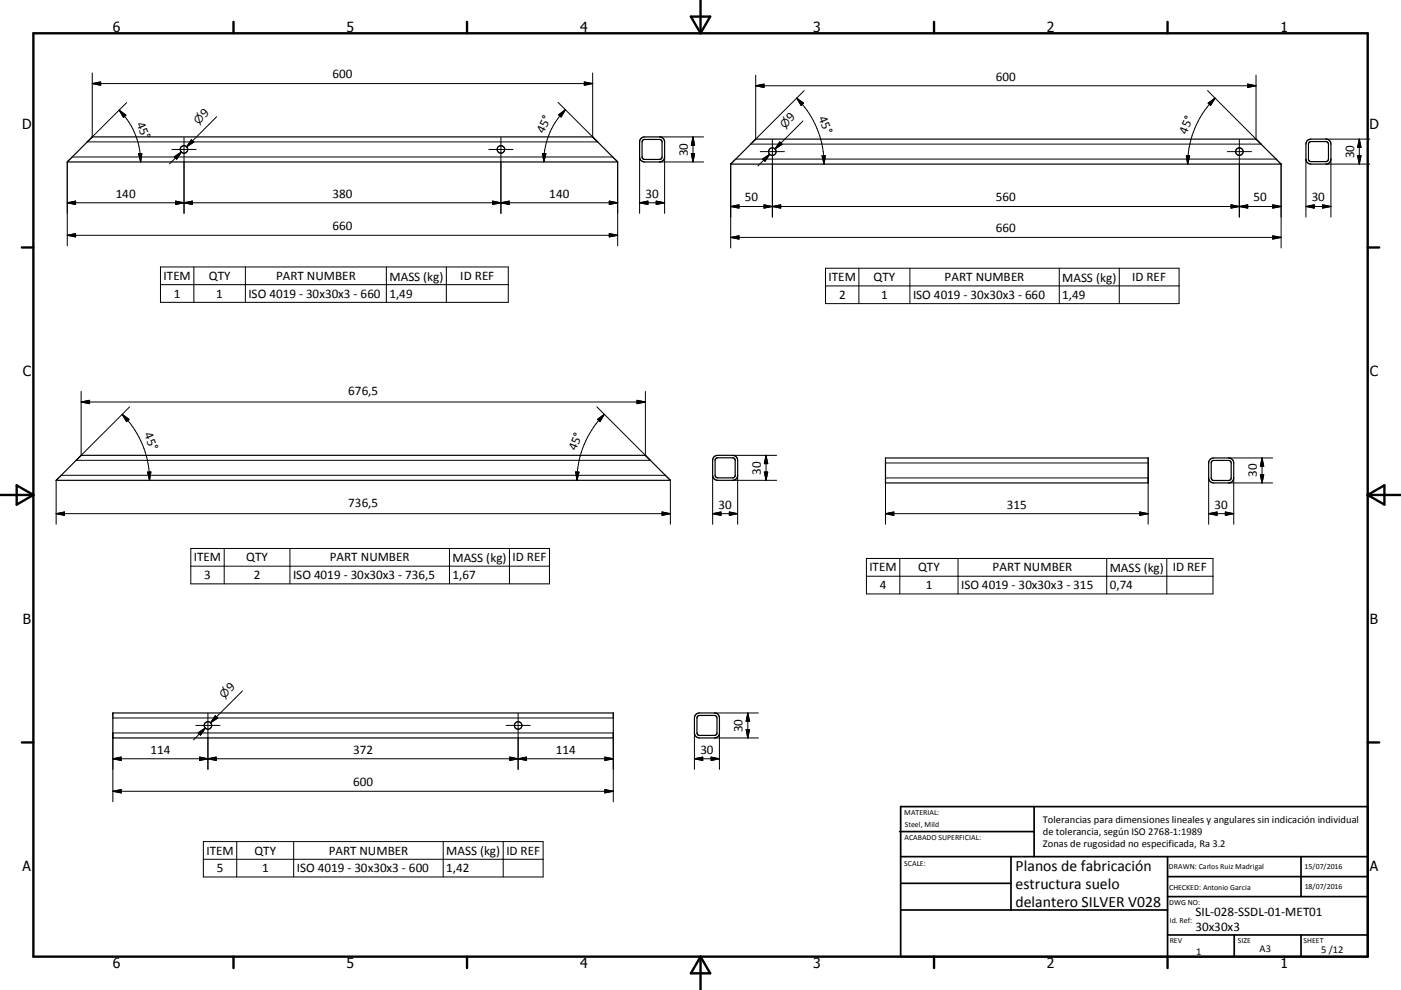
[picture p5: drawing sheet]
<svg xmlns="http://www.w3.org/2000/svg" width="420mm" height="297mm" viewBox="0 0 420 297" stroke-linecap="round" stroke-linejoin="round" font-family="sans-serif">
<g fill="none" stroke="#000" stroke-width=".36">
<path d="M20.2 48.6h.1M27.6 41.1l-7.4 7.5M27.7 41.1h150M27.7 41.1h-.1M177.7 41.1l7.5 7.5h-165M177.7 41.1h.1M192.2 41.5l1.1-.4h4.5a1.53 1.53 0 0 1 1.5 1.5v4.5a1.52 1.52 0 0 1-1.5 1.5h-4.5a1.58 1.58 0 0 1-1.5-1.3v-5zM192.8 42l5-.2 .5 .3 .2 5.1-.3 .5-.4 .1-5-.1-.3-.6v-4.5zM219.1 49.2l7.5-7.5h150l7.5 7.5zM376.6 41.7v.1M392 42.2l1-.5h4.5a1.51 1.51 0 0 1 1.5 1.3v5a1.52 1.52 0 0 1-1.5 1.2h-4.5a1.48 1.48 0 0 1-1.5-1.5v-4.5zM392.6 42.7l.4-.2h4.5l.5 .2 .3 .5v4.5l-.3 .6-.5 .2h-4.5l-.6-.3-.1-5.1z"/>
<path d="M24.3 136.6l-7.5 7.5h184.2l-7.5-7.5M24.3 136.6h169.2M24.3 136.6h.1M193.5 136.6h.1M214.1 137l1.1-.4h4.5a1.47 1.47 0 0 1 1.5 1.5v4.5a1.48 1.48 0 0 1-1.5 1.5h-4.5a1.48 1.48 0 0 1-1.5-1.5v-4.5zM214.7 137.5l.5-.2h4.5l.4 .2 .3 .6v4.5l-.3 .6-.4 .2h-4.5l-.6-.3-.2-.5v-4.5zM265.5 137.4h78.7v7.5h-78.7zM362.8 137.8l1.1-.4h4.5a1.52 1.52 0 0 1 1.5 1.5v4.5a1.51 1.51 0 0 1-1.5 1.5h-4.5a1.51 1.51 0 0 1-1.5-1.5v-4.8zM363.3 138.4l.6-.3h4.5l.5 .3 .2 .5v4.5l-.2 .5-.5 .3h-4.5l-.6-.3-.2-.5v-4.5zM33.8 213.9h150.1v7.5h-150.1zM208.6 214.3l1.1-.4h4.5a1.48 1.48 0 0 1 1.5 1.5v4.5a1.52 1.52 0 0 1-1.5 1.5h-4.5a1.52 1.52 0 0 1-1.5-1.5v-4.5zM209.2 214.9l.5-.3h4.5l.5 .3 .3 .5v4.5l-.3 .5-.5 .2h-4.5l-.5-.2-.2-.5v-4.5z"/>
<circle cx="55.2" cy="44.8" r="1.12"/>
<circle cx="150.2" cy="44.8" r="1.14"/>
<circle cx="231.6" cy="45.5" r="1.13"/>
<circle cx="371.6" cy="45.5" r="1.13"/>
<circle cx="62.3" cy="217.6" r="1.12"/>
<circle cx="155.3" cy="217.6" r="1.12"/>
</g>
<g fill="none" stroke="#000" stroke-width=".3">
<path d="M27.7 25.1h150M27.7 25.1l2.5-.5v1zM27.7 21.9v19.2M35.7 33a22.1 22.1 0 0 1 6.5 15.6M35.7 33l2 1.5-.7 .7zM64.9 35l-8.9 9M167.3 30.7l11.9 11.9h-153l11.8-11.8M167.5 34.4l2-1.5-1.3 2.2zM169.5 32.9a22.1 22.1 0 0 0-6.5 15.7M175.2 24.6l2.5 .5-2.5 .5zM177.7 21.9v19.2M226.6 25.7l2.5-.5v1z"/>
<path d="M226.6 25.7h150M226.6 22.6v19.1M238.9 29.4a27.9 27.9 0 0 1 8.2 19.8M238.9 29.4l2 1.5-.7 .7zM240.7 36.3l-8.3 8.4M241.1 27.2l-16 16h153l-16.1-16M362.2 30.9l2.1-1.5-1.3 2.2zM364.3 29.4a27.9 27.9 0 0 0-8.2 19.8M374.1 25.2l2.5 .5-2.5 .5zM376.6 22.6v19.1M20.2 48.6v25.2M21.7 47.1h162"/>
<path d="M41.5 46.1h1l-.3 2.5zM51.5 44.8h7.3M52.2 47l2.2-1.4-1.4 2.2zM54.4 45.6l-3.6 3.6M55.2 41.2v22.8M57.4 41.9l.7 .7-2.1 1.4zM57.7 42.3l-1.7 1.7M146.5 44.8h7.3M150.2 41.2v22.8M162.7 46.1h1l-.7 2.5zM185.2 48.6v25.2M191.8 47.1v16.9"/>
<path d="M197.8 48.6h13.1M197.8 41.1h13.1M199.3 47.1v16.9M207.3 46.1h.9l-.4 2.5zM207.8 41.1v7.5M207.8 41.1l.4 2.5h-.9zM219.1 49.2v25.2M220.6 47.7h162M227.9 45.5h7.3M228.6 47.7l2.2-1.4-1.4 2.1zM230.8 46.3l-3.6 3.5M231.6 41.9v23.2"/>
<path d="M233.8 42.6l.7 .7-2.1 1.4zM234.1 42.9l-1.7 1.8M246.5 46.8l.9-.1-.3 2.5zM355.7 46.7l1 .1-.6 2.4zM368 45.5h7.2M371.6 41.9v23.2M384.1 49.2v25.2M391.5 47.7v17.4M397.5 41.7h13.2M397.5 49.2h13.2M399 47.7v17.4M407 46.7h1l-.5 2.5z"/>
<path d="M407.5 41.7v7.5M407.5 41.7l.5 2.5h-1zM20.2 60.8h165M20.2 60.8l2.5-.5v1zM20.2 70.6l2.5-.5v1zM20.2 70.6h165M52.7 60.3l5 1v-1l-5 1zM147.7 60.3l5 1v-1l-5 1zM182.7 60.3l2.5 .5-2.5 .5zM182.7 70.1l2.5 .5-2.5 .5zM191.8 60.8h7.5M191.8 60.8l2.5-.5v1z"/>
<path d="M196.7 60.3l2.6 .5-2.6 .5zM219.1 62h165M219.1 62l2.5-.6v1zM219.1 71.2l2.5-.5v1zM219.1 71.2h165M229.1 61.4l2.5 .6-2.5 .4zM231.6 62l2.5-.6v1zM369.1 61.4l2.5 .6-2.5 .4zM371.6 62l2.5-.6v1zM381.6 61.4l2.5 .6-2.5 .4zM381.6 70.7l2.5 .5-2.5 .5zM391.5 62h7.5"/>
<path d="M391.5 62l2.5-.6v1zM396.5 61.4l2.5 .6-2.5 .4zM48.1 80.1h104.3v10.6h-104.3zM48.1 85.4h104.3M58.1 80.1v10.6M73.6 80.1v10.6M115.8 80.1v10.6M133.8 80.1v10.6M247.5 80.5h106v10.6h-106zM247.5 85.8h106M257.5 80.5v10.6M272.8 80.5v10.6"/>
<path d="M317.6 80.5v10.6M335.6 80.5v10.6M24.3 117.4v19.2M193.5 117.4v19.2M24.3 120.6h169.2M24.3 120.6l2.5-.5v1zM36.6 124.3a27.9 27.9 0 0 1 8.2 19.8M36.6 124.3l2.1 1.5-.7 .7zM38.9 122.1l-16.1 16h172.2l-16.1-16M179.1 125.8l2.1-1.5-1.3 2.2zM181.2 124.3a28 28 0 0 0-8.2 19.8M191 120.1l2.5 .5-2.5 .5z"/>
<path d="M219.7 136.6h13.1M229.7 136.6v7.5M229.7 136.6l.5 2.5h-1zM368.4 137.4h13.1M378.4 137.4v7.5M378.4 137.4l.5 2.5h-1zM16.8 154.1h184.2M16.8 154.1l2.5-.5v1zM16.8 144.1v13.2M18.3 142.6h181.2M44.2 141.6h1l-.4 2.5zM172.6 141.6h1l-.6 2.5z"/>
<path d="M198.5 153.6l2.5 .5-2.5 .5zM201 144.1v13.2M213.7 154.1h7.5M213.7 154.1l2.4-.5v1zM213.7 142.6v14.7M218.7 153.6l2.5 .5-2.5 .5zM219.7 144.1h13.1M221.2 142.6v14.7M229.2 141.6h1l-.5 2.5zM265.5 157.3v-18.4h78.7v18.4M265.5 143.4h78.7M265.5 154.1h78.7"/>
<path d="M265.5 154.1l2.5-.5v1zM341.7 153.6l2.5 .5-2.5 .5zM362.4 154.1h7.5M362.4 154.1l2.5-.5v1zM362.4 143.4v13.9M367.4 153.6l2.5 .5-2.5 .5zM368.4 144.9h13.1M369.9 143.4v13.9M377.9 142.4h1l-.5 2.5zM57.2 164.5h107.5v10.7h-107.5zM57.2 169.9h107.5M67.2 164.5v10.7"/>
<path d="M86.9 164.5v10.7M134.8 164.5v10.7M152.7 164.5v10.7M259.8 167.5h103.9v10.7h-103.9zM259.8 172.9h103.9M269.8 167.5v10.7M287.2 167.5v10.7M331.8 167.5v10.7M349.8 167.5v10.7M33.8 215.4h150.1M58.7 217.6h7.3M59.4 219.8l2.1-1.4-1.4 2.2z"/>
<path d="M61.5 218.4l-3.5 3.6M62.3 214v16.8M64.5 214.7l.8 .7-2.2 1.4zM72.7 207.3l-9.6 9.5M151.7 217.6h7.3M155.3 214v16.8M208.2 219.9v10.9M214.2 213.9h13.2M215.7 219.9v10.9M223.7 218.9h1l-.5 2.5zM224.2 213.9v7.5M224.2 213.9l.5 2.5h-1z"/>
<path d="M33.8 237.4h150.1M33.8 237.4l2.5-.5v1zM33.8 227.6l2.5-.5v1.1zM33.8 227.6h150.1M59.8 227.1l5 1.1v-1.1l-5 1.1zM152.8 227.1v1.1l5.1-1.1v1.1zM181.3 236.9l2.6 .5-2.6 .5zM181.3 227.1l2.6 .5-2.6 .6zM208.2 227.6h7.5M208.2 227.6l2.5-.5v1.1zM213.2 227.1l2.5 .5-2.5 .6zM214.2 221.4h13.2"/>
<path d="M33.8 240.6v-20.7h150.1v20.7M61 252.5h101.8v10.6h-101.8zM61 257.8h101.8M71 252.5v10.6M88 252.5v10.6M132.9 252.5v10.6M150.9 252.5v10.6"/>
</g>
<g fill="none" stroke="#000" stroke-width=".71">
<path d="M10 10h400v277h-400zM70 6.6v3.4M140 6.6v3.4M207.1 5h5.8l-2.9 5zM210 0v10M280 6.6v3.4M350 6.6v3.4M6.6 74.2h3.4M410 74.2h3.5M0 148.5h10M5 145.6l5 2.9-5 2.9zM410 148.5h10.1"/>
<path d="M410 148.5l5.1-2.9v5.8zM6.6 222.7h3.4M410 222.7h3.5M70 287v3.4M140 287v3.4M210 287v10M210 287l2.9 5h-5.8zM280 287v3.4M350 287v3.4"/>
</g>
<g fill="none" stroke="#000" stroke-width=".51">
<path d="M269.7 249.5h40.3M270 242h140v45h-140zM270 257h140M303.1 257v16M310 242v15M350 257v30M390.1 257v12M270 265h33.1M270 273h80M350 269h60M350 263h60M350 280.5h60"/>
<path d="M370 280.5v6.5M390.1 280.5v6.5"/>
</g>
<g fill="#000" stroke="#000" stroke-width=".3">
<path d="M27.7 25.1l2.5-.5v1zM35.7 33l2 1.5-.7 .7zM167.5 34.4l2-1.5-1.3 2.2zM175.2 24.6l2.5 .5-2.5 .5zM226.6 25.7l2.5-.5v1zM238.9 29.4l2 1.5-.7 .7zM362.2 30.9l2.1-1.5-1.3 2.2zM374.1 25.2l2.5 .5-2.5 .5zM41.5 46.1h1l-.3 2.5zM52.2 47l2.2-1.4-1.4 2.2zM57.4 41.9l.7 .7-2.1 1.4zM162.7 46.1h1l-.7 2.5z"/>
<path d="M207.3 46.1h.9l-.4 2.5zM207.8 41.1l.4 2.5h-.9zM228.6 47.7l2.2-1.4-1.4 2.1zM233.8 42.6l.7 .7-2.1 1.4zM246.5 46.8l.9-.1-.3 2.5zM355.7 46.7l1 .1-.6 2.4zM407 46.7h1l-.5 2.5zM407.5 41.7l.5 2.5h-1zM20.2 60.8l2.5-.5v1zM20.2 70.6l2.5-.5v1zM52.7 60.3l2.5 .5-2.5 .5zM55.2 60.8l2.5-.5v1z"/>
<path d="M147.7 60.3l2.5 .5-2.5 .5zM150.2 60.8l2.5-.5v1zM182.7 60.3l2.5 .5-2.5 .5zM182.7 70.1l2.5 .5-2.5 .5zM191.8 60.8l2.5-.5v1zM196.7 60.3l2.6 .5-2.6 .5zM219.1 62l2.5-.6v1zM219.1 71.2l2.5-.5v1zM229.1 61.4l2.5 .6-2.5 .4zM231.6 62l2.5-.6v1zM369.1 61.4l2.5 .6-2.5 .4zM371.6 62l2.5-.6v1z"/>
<path d="M381.6 61.4l2.5 .6-2.5 .4zM381.6 70.7l2.5 .5-2.5 .5zM391.5 62l2.5-.6v1zM396.5 61.4l2.5 .6-2.5 .4zM24.3 120.6l2.5-.5v1zM36.6 124.3l2.1 1.5-.7 .7zM179.1 125.8l2.1-1.5-1.3 2.2zM191 120.1l2.5 .5-2.5 .5zM229.7 136.6l.5 2.5h-1zM378.4 137.4l.5 2.5h-1zM16.8 154.1l2.5-.5v1zM44.2 141.6h1l-.4 2.5z"/>
<path d="M172.6 141.6h1l-.6 2.5zM198.5 153.6l2.5 .5-2.5 .5zM213.7 154.1l2.4-.5v1zM218.7 153.6l2.5 .5-2.5 .5zM229.2 141.6h1l-.5 2.5zM265.5 154.1l2.5-.5v1zM341.7 153.6l2.5 .5-2.5 .5zM362.4 154.1l2.5-.5v1zM367.4 153.6l2.5 .5-2.5 .5zM377.9 142.4h1l-.5 2.5zM64.5 214.7l.8 .7-2.2 1.4zM223.7 218.9h1l-.5 2.5z"/>
<path d="M224.2 213.9l.5 2.5h-1zM33.8 237.4l2.5-.5v1zM33.8 227.6l2.5-.5v1.1zM59.8 227.1l2.5 .5-2.5 .6zM59.4 219.8l2.1-1.4-1.4 2.2zM62.3 227.6l2.5-.5v1.1zM152.8 227.1l2.5 .5-2.5 .6zM155.3 227.6l2.6-.5v1.1zM181.3 236.9l2.6 .5-2.6 .5zM181.3 227.1l2.6 .5-2.6 .6zM208.2 227.6l2.5-.5v1.1zM213.2 227.1l2.5 .5-2.5 .6z"/>
</g>
<g font-size="4.7">
<text x="304.5" y="261.2">Planos de fabricación</text>
<text x="304.5" y="266.6">estructura suelo</text>
<text x="304.5" y="272">delantero SILVER V028</text>
</g>
<g font-size="4.2">
<text x="33.9" y="9.6">6</text>
<text x="103.9" y="9.6">5</text>
<text x="173.9" y="9.6">4</text>
<text x="243.8" y="9.6">3</text>
<text x="313.9" y="9.6">2</text>
<text x="383.9" y="9.6">1</text>
<text x="6.7" y="38.7">D</text>
<text x="410.5" y="38.7">D</text>
<text x="6.9" y="112.9">C</text>
<text x="410.7" y="112.9">C</text>
<text x="6.9" y="187.1">B</text>
<text x="410.7" y="187.1">B</text>
<text x="6.8" y="261.4">A</text>
<text x="410.7" y="261.4">A</text>
<text x="33.9" y="290.4">6</text>
<text x="103.9" y="290.4">5</text>
<text x="173.9" y="290.4">4</text>
<text x="243.8" y="290.4">3</text>
<text x="313.9" y="290.4">2</text>
<text x="383.9" y="290.4">1</text>
</g>
<g font-size="3.9">
<text x="99.7" y="23.5">600</text>
<text x="298.5" y="24.2">600</text>
<text x="61.5" y="35.5" transform="rotate(-45 61.5 35.5)">9</text>
<text x="245.4" y="35.5" transform="rotate(67 245.4 35.5)">45°</text>
<text x="40.9" y="37.1" transform="rotate(67 40.9 37.1)">45°</text>
<text x="162.9" y="40.1" transform="rotate(-63 162.9 40.1)">45°</text>
<text x="237.2" y="36.7" transform="rotate(-45 237.2 36.7)">9</text>
<text x="355.8" y="40.4" transform="rotate(-67 355.8 40.4)">45°</text>
<text x="206.2" y="46.8" transform="rotate(-90 206.2 46.8)">30</text>
<text x="406" y="47.5" transform="rotate(-90 406 47.5)">30</text>
<text x="34.7" y="59.3">140</text>
<text x="99.7" y="59.3">380</text>
<text x="164.7" y="59.3">140</text>
<text x="193.5" y="59.3">30</text>
<text x="223.4" y="60.4">50</text>
<text x="298.5" y="60.4">560</text>
<text x="375.8" y="60.4">50</text>
<text x="393.3" y="60.4">30</text>
<text x="99.7" y="69">660</text>
<text x="298.5" y="69.7">660</text>
<text x="49" y="84">ITEM</text>
<text x="62.7" y="84">QTY</text>
<text x="82.8" y="84">PART NUMBER</text>
<text x="138" y="84">ID REF</text>
<text x="52.2" y="89.3">1</text>
<text x="64.9" y="89.3">1</text>
<text x="74.5" y="89.3">ISO 4019 - 30x30x3 - 660</text>
<text x="116.8" y="84.2">MASS (kg)</text>
<text x="116.8" y="89.3">1,49</text>
<text x="248.4" y="84.4">ITEM</text>
<text x="251.5" y="89.7">2</text>
<text x="261.9" y="84.4">QTY</text>
<text x="264.2" y="89.7">1</text>
<text x="273.7" y="89.7">ISO 4019 - 30x30x3 - 660</text>
<text x="283.2" y="84.4">PART NUMBER</text>
<text x="318.4" y="84.5">MASS (kg)</text>
<text x="318.4" y="89.7">1,49</text>
<text x="339.4" y="84.4">ID REF</text>
<text x="104.4" y="118.5">676,5</text>
<text x="43.2" y="130.3" transform="rotate(67 43.2 130.3)">45°</text>
<text x="172.6" y="135.3" transform="rotate(-67 172.6 135.3)">45°</text>
<text x="228.1" y="142.4" transform="rotate(-90 228.1 142.4)">30</text>
<text x="376.8" y="143.2" transform="rotate(-90 376.8 143.2)">30</text>
<text x="104.4" y="152">736,5</text>
<text x="215.4" y="152.6">30</text>
<text x="301.8" y="152.6">315</text>
<text x="364.2" y="152.6">30</text>
<text x="58.1" y="168.4">ITEM</text>
<text x="61.2" y="173.7">3</text>
<text x="73.8" y="168.4">QTY</text>
<text x="76.1" y="173.7">2</text>
<text x="87.9" y="173.7">ISO 4019 - 30x30x3 - 736,5</text>
<text x="98.9" y="168.4">PART NUMBER</text>
<text x="135.6" y="168.6">MASS (kg)</text>
<text x="135.6" y="173.7">1,67</text>
<text x="153.7" y="168.4">ID REF</text>
<text x="260.7" y="171.4">ITEM</text>
<text x="275.3" y="171.4">QTY</text>
<text x="297.6" y="171.4">PART NUMBER</text>
<text x="332.7" y="171.5">MASS (kg)</text>
<text x="351.6" y="171.4">ID REF</text>
<text x="263.8" y="176.8">4</text>
<text x="277.5" y="176.8">1</text>
<text x="288.1" y="176.8">ISO 4019 - 30x30x3 - 315</text>
<text x="332.7" y="176.8">0,74</text>
<text x="69.3" y="207.7" transform="rotate(-45 69.3 207.7)">9</text>
<text x="222.6" y="219.6" transform="rotate(-90 222.6 219.6)">30</text>
<text x="45.1" y="226.1">114</text>
<text x="105.8" y="226.1">372</text>
<text x="166.6" y="226.1">114</text>
<text x="210" y="226.1">30</text>
<text x="105.8" y="235.8">600</text>
<text x="61.9" y="256.4">ITEM</text>
<text x="76.3" y="256.4">QTY</text>
<text x="98.6" y="256.4">PART NUMBER</text>
<text x="133.8" y="256.5">MASS (kg)</text>
<text x="151.8" y="256.4">ID REF</text>
<text x="65" y="261.7">5</text>
<text x="78.6" y="261.7">1</text>
<text x="89" y="261.7">ISO 4019 - 30x30x3 - 600</text>
<text x="133.8" y="261.7">1,42</text>
<text x="358.4" y="274.9">SIL-028-SSDL-01-MET01</text>
<text x="358.4" y="279.4">30x30x3</text>
</g>
<g font-size="3.3">
<text x="59.5" y="37.5" transform="rotate(-45 59.5 37.5)">⌀</text>
<text x="235.3" y="38.7" transform="rotate(-45 235.3 38.7)">⌀</text>
<text x="67.2" y="209.6" transform="rotate(-45 67.2 209.6)">⌀</text>
</g>
<g font-size="3.1">
<text x="312.7" y="246.8">Tolerancias para dimensiones lineales y angulares sin indicación individual</text>
<text x="312.7" y="250.4">de tolerancia, según ISO 2768-1:1989</text>
<text x="312.7" y="254">Zonas de rugosidad no especificada, Ra 3.2</text>
<text x="358.6" y="286.5">1</text>
<text x="377.6" y="285.6">A3</text>
<text x="396.1" y="285.9">5 /12</text>
</g>
<g font-size="2.4">
<text x="271.1" y="244.4">MATERIAL:</text>
<text x="271.2" y="252">ACABADO SUPERFICIAL:</text>
<text x="271.3" y="248">Steel, Mild</text>
<text x="271.1" y="259.7">SCALE:</text>
<text x="350.4" y="260.8">DRAWN: Carlos Ruiz Madrigal</text>
<text x="391.1" y="260.6">15/07/2016</text>
<text x="350.5" y="267">CHECKED: Antonio Garcia</text>
<text x="391.2" y="266.7">18/07/2016</text>
<text x="350.5" y="271.4">DWG NO:</text>
<text x="350.7" y="276.9">Id. Ref:</text>
<text x="350.7" y="282.8">REV</text>
<text x="371.1" y="282.9">SIZE</text>
<text x="390.8" y="283">SHEET</text>
</g>
</svg>
